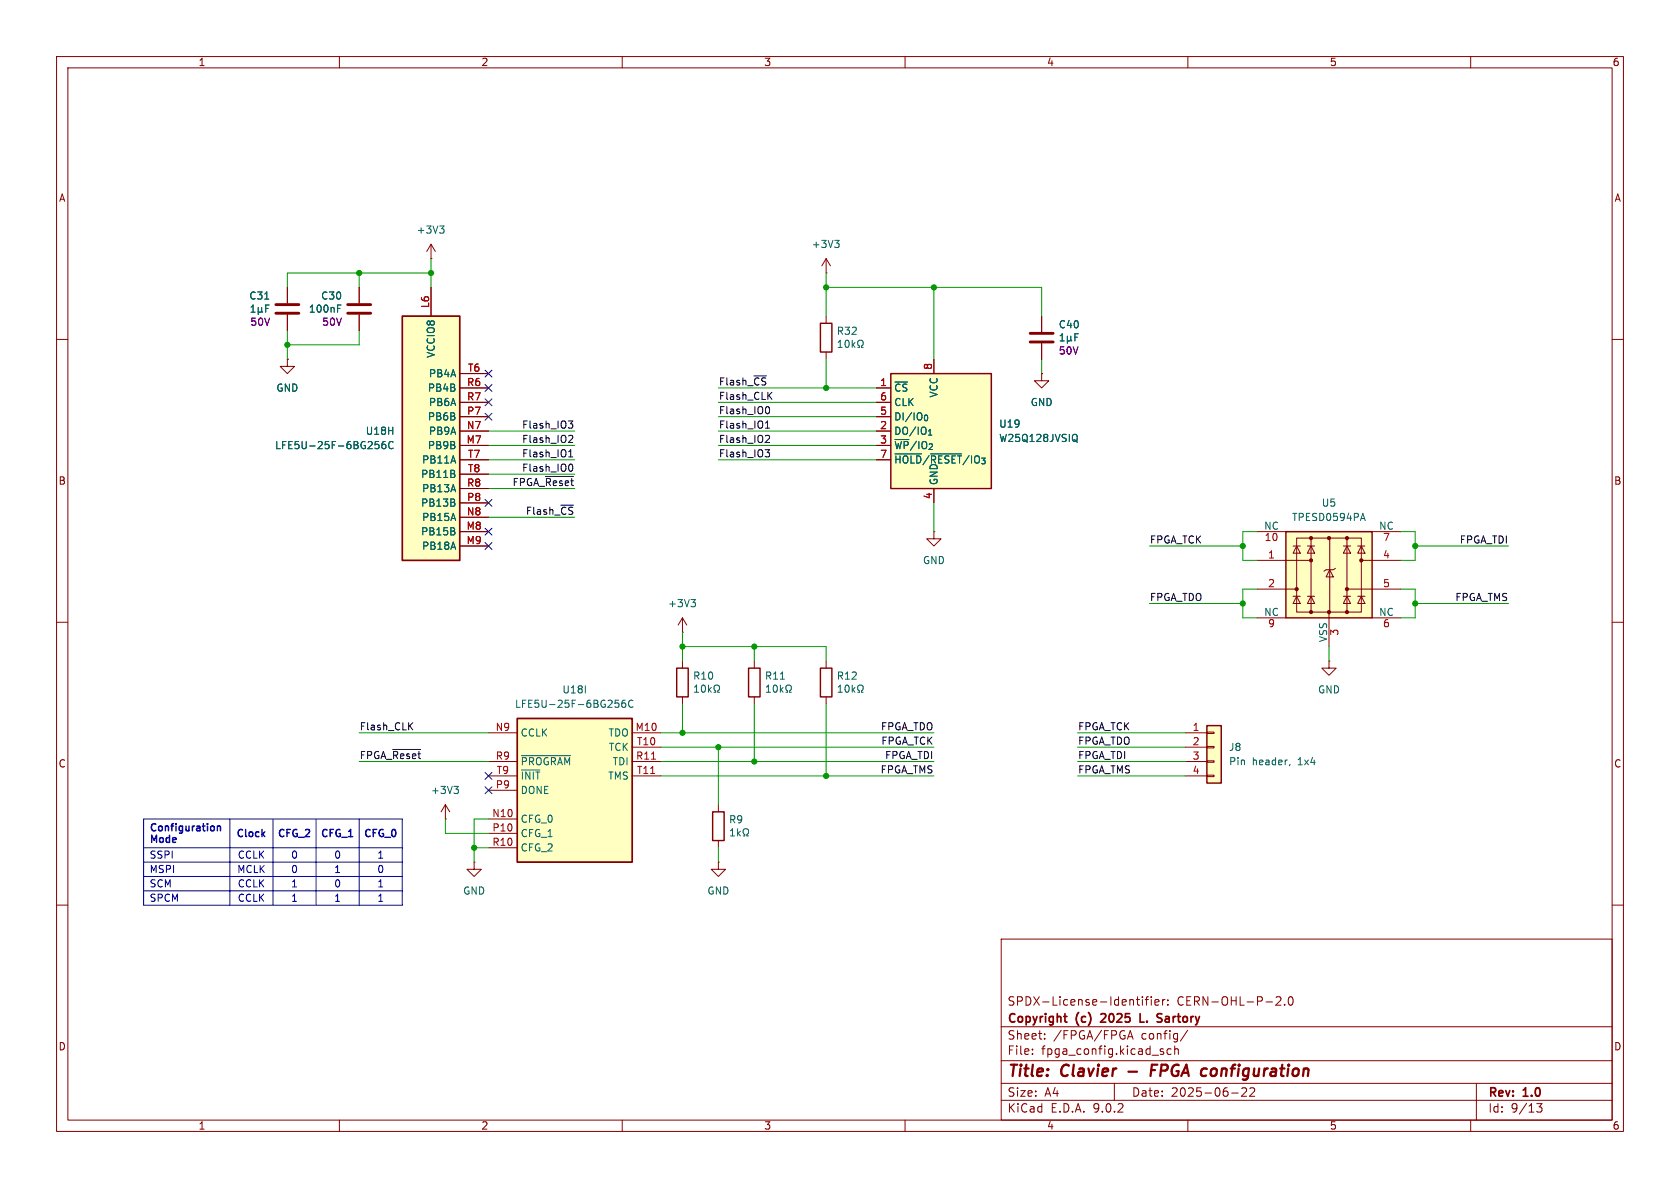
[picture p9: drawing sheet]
<svg xmlns="http://www.w3.org/2000/svg" width="297mm" height="210mm" viewBox="0 0 297 210" stroke-linecap="round" stroke-linejoin="round" font-family="sans-serif">
<g fill="none" stroke="#840000" stroke-width=".18">
<path d="M10 10h277v190h-277zM12 12h273v186h-273zM60 10v2M110 10v2M160 10v2M210 10v2M260 10v2M50.8 50.8v2.8M50.8 55.6v2.8M10 60h2M285 60h2M10 110h2"/>
<path d="M285 110h2M78.7 144.8h.1M78.7 142.2l-.7 1.3M78.7 142.2l.8 1.3M78.7 142.2v2.6M83.8 152.4v1.3h1.3l-1.3 1.2-1.3-1.2h1.3M83.8 152.4h.1M10 160h2M177 166h108v32h-108zM200.9 176.7h.6M201.3 177.7h.2M202 176.2v.1"/>
<path d="M202 176.7v1M202.5 176.7h.5M203 176.2l-.3 .2v1.3M203.5 176.2v.1M203.5 176.7v1M204.2 177.2l.7-.1-.1-.3-.4-.1-.2 .2v.7h.6M205.5 176.7v1M206 176.7l-.3 .1-.2 .2M206.5 177.6v.1M206.5 176.8v.1M225.6 176.3l.6-.1 .2 .1 .1 .3-1 1.1h1M227.1 177.6v.1"/>
<path d="M227.9 176.3l.2-.1a.81 .81 0 0 1 .6 .6 .81 .81 0 0 1-.3 .8l-.2 .1a.81 .81 0 0 1-.3-1.4zM285 160h2M60 198v2M110 198v2M160 198v2M177 194.5h108M177 191.5h108M177 187.5h108M177 181.5h108M182.5 186.3v.1M182.5 185.5v.1M184.7 183.6v.1"/>
<path d="M184.7 182.8v.1M197 191.5v3M199.3 183.7l.5-1.5 .5 1.5M199.5 183.3h.7M205.3 185.9l.4 .1v.2l-.2 .2h-.3M205.3 185.4l.4 .1M207 185.5l-.4-.1-.3 .3v.4l.2 .2h.5M207.7 185.5l.2-.1 .3 .1 .1 .9M207.7 184.9v1.5M210 182.1l-1.3 2M210 198v2M217.7 193.2h1.2"/>
<path d="M220.3 192.4v.5l-.8 .9h.9M221.7 192.4v.5l-.8 .9h.9M260 198v2M261 191.5v6.5M271.7 195.1h.9l-.5 .6 .4 .1v.7l-.2 .1-.6-.1"/>
</g>
<path d="M199.5 189.4h1.5M203.5 189.2h.7M204.6 188.2h-1l-.2 2M214.1 189.3v.7" fill="none" stroke="#840000" stroke-width=".4"/>
<path d="M188.1 179.7h.5M194.7 179.3h-.1M195.4 179.8l-.8 .9h.9M201.6 179.2v1.5h.7M205.1 180l.3 .3-.1 .2-.2 .2M205.2 179.2l.2 .1M188.5 180.7h.1" fill="none" stroke="#840000" stroke-width=".3"/>
<path d="M48.8 53.8h4M48.8 55.4h4" fill="none" stroke="#840000" stroke-width=".51"/>
<path d="M44.4 55.2h.7M44.4 54.3l.3-.4v1.3M45.7 55l.1 .2h.3l.2-.2M45.7 54.3v1.3M46.3 55l.1 .2M46.3 54.3v.7M46.8 52.9h.7M47 54.5h.4M47.6 53.9h-.6v1.3M80.3 139h.7l-.4 .5M80.8 139.5l.2 .2v.3l-.2 .3" fill="none" stroke="#006464" stroke-width=".18"/>
<path d="M91.4 127h20.4v25.4h-20.4z" fill="#ffffc2"/>
<path d="M91.4 127h20.4v25.4h-20.4z" fill="none" stroke="#840000" stroke-width=".3"/>
<path d="M86.4 129.5h5M86.4 134.6h5M86.4 137.2h5M86.4 139.7h5M111.8 129.5h5M111.8 134.6h5M111.8 137.2h5M111.8 132.1h5M86.4 144.8h5M86.4 147.3h5M86.4 149.9h5" fill="none" stroke="#840000" stroke-width=".18"/>
<path d="M92.2 133.6h8.7M92.2 136.1h3.2M108.8 123.8h.6M108.9 124.3h.3l.2 .2-.1 .5h-.4M110.5 123.8h-.3a.86 .86 0 0 0 0 1.2l.4-.1v-.4l-.2-.2h-.2l-.3 .2M111.9 123.9a.6 .6 0 0 0-.8 .4 .6 .6 0 0 0 .6 .7l.2-.1" fill="none" stroke="#006464" stroke-width=".18"/>
<path d="M115.2 134.2h.7" fill="none" stroke="#a90000" stroke-width=".18"/>
<path d="M227.3 94h15.3v15.2h-15.3z" fill="#ffffc2"/>
<g fill="none" stroke="#840000" stroke-width=".18">
<path d="M146 55.9v1.3M146 62.2v1.3M222.2 99.1h9.6M222.2 94h5.1M228.6 96.5h1.3M229.2 95.1h11.5v13.1h-11.5zM229.2 96.5l.7 1.3h-1.3zM231.1 96.5h1.3M231.8 96.5l.6 1.3h-1.3zM231.8 95.1v13.1M235.1 95.1v13.1M237.5 96.5h1.3"/>
<path d="M238.1 96.5l.7 1.3h-1.3zM238.1 95.1v13.1M240 96.5h1.3M240.7 96.5l.6 1.3h-1.3zM240.7 99.1h6.9M242.6 94h5M120.6 111.8h.1M120.6 109.2l-.7 1.3M120.6 109.2l.8 1.3M120.6 109.2v2.6M120.6 116.8v1.3M133.3 116.8v1.3"/>
<path d="M146 116.8v1.3M222.2 104.1h7M222.2 109.2h5.1M228.6 105.4h1.3M229.2 105.4l.7 1.3h-1.3zM231.1 105.4h1.3M231.8 105.4l.6 1.3h-1.3zM234.9 116.8v1.3h1.3l-1.3 1.3-1.2-1.3h1.2M234.9 116.8h.1M234.9 108.2v6.1M235.1 100.7l.6 1.3h-1.3zM236.1 100.5l-.4 .2h-1.3l-.3 .3"/>
<path d="M237.5 105.4h1.3M238.1 105.4l.7 1.3h-1.3zM238.1 104.1h9.5M240 105.4h1.3M240.7 105.4l.6 1.3h-1.3zM242.6 109.2h5M120.6 123.2v1.3M133.3 123.2v1.3M146 123.2v1.3"/>
</g>
<path d="M145 57.2h2.1v5h-2.1zM227.3 94h15.3v15.2h-15.3zM119.6 118.1h2.1v5.1h-2.1zM132.3 118.1h2.1v5.1h-2.1zM145 118.1h2.1v5.1h-2.1z" fill="none" stroke="#840000" stroke-width=".25"/>
<g fill="#840000" stroke="#840000" stroke-width=".18">
<circle cx="229.2" cy="104.1" r=".28"/>
<circle cx="231.8" cy="95.1" r=".28"/>
<circle cx="231.8" cy="99.1" r=".28"/>
<circle cx="231.8" cy="108.2" r=".28"/>
<circle cx="234.9" cy="95.1" r=".28"/>
<circle cx="234.9" cy="108.2" r=".28"/>
<circle cx="238.1" cy="95.1" r=".28"/>
<circle cx="238.1" cy="104.1" r=".28"/>
<circle cx="238.1" cy="108.2" r=".28"/>
<circle cx="240.7" cy="99.1" r=".28"/>
</g>
<g fill="none" stroke="#006464" stroke-width=".18">
<path d="M148.2 60.5l.3-.4v1.3M148.2 61.4h.7M149.6 60.2l.1-.1a.68 .68 0 0 1 .4 .7 .68 .68 0 0 1-.4 .6 .84 .84 0 0 1-.1-1.2zM150.7 60.1v1.3M150.8 60.9l.3 .5M151.1 60.6l-.4 .4M151.6 61.4h.3v-.2a.54 .54 0 0 1-.2-.8 .54 .54 0 0 1 .7-.2 .58 .58 0 0 1-.1 1v.2h.3M240.6 91.7h.6M240.9 90.7l.5 1.3M122.2 106h.7l-.4 .5M122.7 106.5l.2 .2v.3l-.2 .3M122.8 122.4h.7"/>
<path d="M122.8 121.5l.3-.4v1.3M124.2 121.2l.1-.1a.68 .68 0 0 1 .4 .6 .68 .68 0 0 1-.4 .7 .84 .84 0 0 1-.1-1.2zM125.3 121.1v1.3M125.4 121.9l.3 .5M125.7 121.5l-.4 .5M126.2 122.4h.3v-.3a.54 .54 0 0 1-.2-.7 .54 .54 0 0 1 .7-.2 .58 .58 0 0 1-.1 .9v.3h.3M135.5 122.4h.7M135.5 121.5l.3-.4v1.3M136.9 121.2l.1-.1a.68 .68 0 0 1 .4 .6 .68 .68 0 0 1-.4 .7 .84 .84 0 0 1-.1-1.2zM138 121.1v1.3M138 120.1h.7M138.1 121.9l.3 .5"/>
<path d="M138.4 121.5l-.4 .5M138.9 122.4h.3v-.3a.54 .54 0 0 1-.2-.7 .54 .54 0 0 1 .7-.2 .58 .58 0 0 1-.1 .9v.3h.3M148.2 122.4h.7M148.2 121.5l.3-.4v1.3M149.6 121.2l.1-.1a.68 .68 0 0 1 .4 .6 .68 .68 0 0 1-.4 .7 .84 .84 0 0 1-.1-1.2zM150.7 121.1v1.3M150.8 121.9l.3 .5M151.1 121.5l-.4 .5M151.6 122.4h.3v-.3a.54 .54 0 0 1-.2-.7 .54 .54 0 0 1 .7-.2 .58 .58 0 0 1-.1 .9v.3h.3"/>
</g>
<path d="M213.4 128.3h2.5v10.1h-2.5z" fill="#ffffc2"/>
<path d="M213.4 128.3h2.5v10.1h-2.5z" fill="none" stroke="#840000" stroke-width=".25"/>
<g fill="none" stroke="#840000" stroke-width=".18">
<path d="M184.1 55.9v2.8M184.1 66v1.3h1.3l-1.3 1.3-1.2-1.3h1.2M184.1 66h.1M184.1 60.7v2.8M165.1 94v1.3h1.3l-1.3 1.2-1.3-1.2h1.3M165.1 94h.1M209.5 129.5h3.9M209.5 132.1h3.9M209.5 134.6h3.9M209.5 137.2h3.9M213.4 129.4h1.2v.3h-1.2zM213.4 132h1.2v.2h-1.2z"/>
<path d="M213.4 134.5h1.2v.2h-1.2zM213.4 137h1.2v.3h-1.2z"/>
</g>
<path d="M187.4 59.4l.4-.4v1.3M188.7 59.4v1.3M189.3 59.4v.7M190 59.6h.4M190.6 59h-.6v1.3M187.4 60.3h.7M188.7 60.1l.2 .2h.2l.2-.2M189.3 60.1l.2 .2M228 135.1l-.1 .3" fill="none" stroke="#006464" stroke-width=".18"/>
<path d="M182.1 58.9h4.1M182.1 60.5h4.1" fill="none" stroke="#840000" stroke-width=".51"/>
<path d="M157.5 66h17.8v20.4h-17.8z" fill="#ffffc2"/>
<path d="M157.5 66h17.8v20.4h-17.8z" fill="none" stroke="#840000" stroke-width=".25"/>
<path d="M76.2 45.7h.1M76.2 43.2l.8 1.3M76.2 43.2l-.8 1.3M76.2 43.2v2.5M154.9 68.6h2.6M154.9 71.1h2.6M154.9 73.7h2.6M154.9 76.2h2.6M154.9 78.7h2.6M165.1 63.5v2.5M154.9 81.3h2.6M165.1 86.4v2.5" fill="none" stroke="#840000" stroke-width=".18"/>
<path d="M77.7 39.9h.8l-.4 .5M78.3 40.4l.2 .3v.3l-.2 .2M190.1 77.8l.4 .4M190.1 76.8h.1a.81 .81 0 0 1-.1 1.2M158.2 80.2h4.7M164.5 80.2h5.5" fill="none" stroke="#006464" stroke-width=".18"/>
<path d="M71.1 55.9h10.2v43.2h-10.2z" fill="#ffffc2"/>
<path d="M71.1 55.9h10.2v43.2h-10.2z" fill="none" stroke="#840000" stroke-width=".3"/>
<g fill="none" stroke="#840000" stroke-width=".18">
<path d="M50.8 50.8v2.8M50.8 55.6v2.8M63.5 50.8v2.8M63.5 55.6v2.8M76.2 50.8v5.1M146 48.3h.1M146 45.7l-.7 1.3M146 45.7l.8 1.3M146 45.7v2.6M184.1 55.9v2.8M50.8 63.5v1.3h-1.3l1.3 1.2 1.3-1.2h-1.3M50.8 63.5h.1"/>
<path d="M81.3 66h5.1M81.3 68.6h5.1M81.3 71.1h5.1M81.3 73.7h5.1M81.3 76.2h5.1M81.3 78.7h5.1M154.9 68.6h2.6M154.9 71.1h2.6M154.9 73.7h2.6M154.9 76.2h2.6M154.9 78.7h2.6M165.1 63.5v2.5"/>
<path d="M184.1 66h.1M184.1 60.7v2.8M81.3 81.3h5.1M81.3 83.8h5.1M81.3 86.4h5.1M81.3 88.9h5.1M81.3 91.4h5.1M81.3 94h5.1M81.3 96.5h5.1M154.9 81.3h2.6M165.1 86.4v2.5M127 152.4v1.3h1.3l-1.3 1.2-1.3-1.2h1.3"/>
<path d="M127 152.4h.1M127 142.2v1.3M127 148.6v1.3"/>
</g>
<g fill="none" stroke="#006464" stroke-width=".18">
<path d="M44.4 55.2h.7M44.4 54.3l.3-.4v1.3M45.7 55l.1 .2h.3l.2-.2M45.7 54.3v1.3M46.3 55l.1 .2M46.3 54.3v.7M46.8 52.9h.7M47 54.5h.4M47.6 53.9h-.6v1.3M59.7 54.5h.4M59.7 53.9h.6M147.6 42.5h.7l-.4 .5"/>
<path d="M148.1 43l.2 .2v.3l-.2 .3M187.4 59.4l.4-.4v1.3M188.7 59.4v1.3M189.3 59.4v.7M190 59.6h.4M190.6 59h-.6v1.3M66.4 78h.6M66.5 78.5h.3l.2 .3-.1 .5h-.4M68.1 78l-.4 .1a.86 .86 0 0 0 0 1.2l.5-.1v-.4l-.2-.3h-.3l-.2 .3M69.5 78.2a.6 .6 0 0 0-.8 .4 .6 .6 0 0 0 .6 .7l.2-.1M187.4 60.3h.7M188.7 60.1l.2 .2h.2l.2-.2"/>
<path d="M189.3 60.1l.2 .2M190.1 77.8l.4 .4M190.1 76.8h.1a.81 .81 0 0 1-.1 1.2M80.4 83.9v.4M80.4 88.9v.5M80.4 94v.4M158.2 80.2h4.7M164.5 80.2h5.5M129.1 147.8h.8M129.1 146.9l.4-.4v1.3M130.4 146.5v1.3M130.5 147.3l.4 .5"/>
<path d="M130.9 146.9l-.5 .5M131.4 147.8h.3v-.3a.54 .54 0 0 1-.3-.7 .54 .54 0 0 1 .8-.2 .58 .58 0 0 1-.2 .9v.3h.3"/>
</g>
<path d="M61.5 53.8h4M61.5 55.4h4" fill="none" stroke="#840000" stroke-width=".51"/>
<path d="M126 143.5h2v5.1h-2z" fill="none" stroke="#840000" stroke-width=".25"/>
<g fill="none" stroke="#0f0f0f" stroke-width=".18">
<path d="M100.5 74.4h.8l-.5 .5 .4 .1 .1 .4-.3 .3h-.3M100.5 79.9l.4-.4v1.3M100.7 77h.4l.2 .3-.8 .9h.8M135.3 79.5h.8l-.5 .5 .4 .1 .1 .4-.3 .3h-.4M135.3 75.7h.8M135.3 74.8l.4-.4v1.3M135.5 77h.4l.2 .3-.8 .9h.8M135.6 71.9a.68 .68 0 0 1 .5 .6 .68 .68 0 0 1-.5 .6M135.9 69.9l.6 .7M136.5 69.3l-.8 .8M96.4 84.2h5M100.5 80.8h.8"/>
<path d="M100.8 82a.68 .68 0 0 1 .5 .7 .68 .68 0 0 1-.5 .6M69.4 132.5h5M72.4 128.3l.6 .7M73 127.8l-.8 .7"/>
</g>
<path d="M38.4 146.1l.2-.1 .3 .1 .1 .8" fill="none" stroke="#0000c2" stroke-width=".25"/>
<path d="M25.4 149.9h45.7M25.4 152.4h45.7M25.4 154.9h45.7M25.4 157.5h45.7M25.4 144.8h45.7v15.2h-45.7zM40.6 144.8v15.2M48.3 144.8v15.2M55.9 144.8v15.2M63.5 144.8v15.2" fill="none" stroke="#0000c2" stroke-width=".18"/>
<g fill="none" stroke="#009600" stroke-width=".18">
<path d="M50.8 58.4v5.1M63.5 58.4v2.6h-12.7M63.5 48.3v2.5M76.2 48.3h-25.4v2.5M76.2 45.7v5.1M146 48.3v7.6M146 50.8h38.1v5.1M165.1 50.8v12.7M86.4 78.7h15.2M86.4 76.2h15.2M127 78.7h27.9M127 76.2h27.9"/>
<path d="M127 73.7h27.9M127 71.1h27.9M127 68.6h27.9M146 63.5v5.1M184.1 63.5v2.5M86.4 81.3h15.2M86.4 86.4h15.2M86.4 83.8h15.2M86.4 91.4h15.2M127 81.3h27.9M165.1 88.9v5.1M203.2 96.5h16.5"/>
<path d="M222.2 94h-2.5v5.1h2.5M247.6 94h2.6v5.1h-2.6M250.2 96.5h16.5M120.6 114.3h25.4v2.5M120.6 111.8v5M133.3 114.3v2.5M203.2 106.7h16.5M222.2 104.1h-2.5v5.1h2.5M234.9 114.3v2.5M247.6 104.1h2.6v5.1h-2.6M250.2 106.7h16.5M63.5 134.6h22.9"/>
<path d="M63.5 129.5h22.9M116.8 137.2h48.3M116.8 134.6h48.3M116.8 132.1h48.3M116.8 129.5h48.3M120.6 124.5v5M127 132.1v10.1M133.3 124.5v10.1M146 124.5v12.7M190.5 137.2h19M190.5 134.6h19M190.5 132.1h19"/>
<path d="M190.5 129.5h19M78.7 144.8v2.5h7.7M83.8 149.9h2.6M86.4 144.8h-2.6v7.6M127 149.9v2.5"/>
</g>
<g fill="none" stroke="#000084" stroke-width=".18">
<path d="M85.8 65.4l1.2 1.2M85.8 70.5l1.2 1.2M85.8 73.1l1.2 1.2M85.8 68l1.2 1.2M87 65.4l-1.2 1.2M87 70.5l-1.2 1.2M87 73.1l-1.2 1.2M87 68l-1.2 1.2M85.8 93.4l1.2 1.2M85.8 88.3l1.2 1.2M85.8 95.9l1.2 1.2M87 93.4l-1.2 1.2"/>
<path d="M87 88.3l-1.2 1.2M87 95.9l-1.2 1.2M85.8 136.6l1.2 1.2M85.8 139.1l1.2 1.2M87 136.6l-1.2 1.2M87 139.1l-1.2 1.2"/>
</g>
<g fill="#009600" stroke="#009600" stroke-width=".18">
<circle cx="120.6" cy="129.5" r=".46"/>
<circle cx="127" cy="132.1" r=".46"/>
<circle cx="120.6" cy="114.3" r=".46"/>
<circle cx="133.3" cy="114.3" r=".46"/>
<circle cx="83.8" cy="149.9" r=".46"/>
<circle cx="146" cy="137.2" r=".46"/>
<circle cx="133.3" cy="134.6" r=".46"/>
<circle cx="165.1" cy="50.8" r=".46"/>
<circle cx="146" cy="50.8" r=".46"/>
<circle cx="146" cy="68.6" r=".46"/>
<circle cx="63.5" cy="48.3" r=".46"/>
<circle cx="76.2" cy="48.3" r=".46"/>
<circle cx="50.8" cy="61" r=".46"/>
<circle cx="250.2" cy="106.7" r=".46"/>
<circle cx="219.7" cy="106.7" r=".46"/>
<circle cx="219.7" cy="96.5" r=".46"/>
<circle cx="250.2" cy="96.5" r=".46"/>
</g>
<g font-size="2.8" fill="#840000">
<text x="178" y="190.9">Title:</text>
<text x="187.7" y="190.9">Clavier</text>
<text x="205.1" y="190.9">FPGA</text>
<text x="214.8" y="190.9">configuration</text>
</g>
<g font-size="2.1" fill="#840000">
<text x="178" y="178">SPDX-License-Identifier:</text>
<text x="208" y="178">CERN-OHL-P-2.0</text>
<text x="178" y="184">Sheet:</text>
<text x="178" y="181.2">Copyright</text>
<text x="186.2" y="184">/FPGA/FPGA</text>
<text x="190.3" y="181.2">(c)</text>
<text x="195.3" y="181.2">2025</text>
<text x="201.8" y="184">config/</text>
<text x="202.8" y="181.2">L.</text>
<text x="206.5" y="181.2">Sartory</text>
<text x="178" y="186.7">File:</text>
<text x="184.1" y="186.7">fpga_config.kicad_sch</text>
<text x="178" y="196.9">KiCad</text>
<text x="178" y="194.1">Size:</text>
<text x="184.7" y="194.1">A4</text>
<text x="185.7" y="196.9">E.D.A.</text>
<text x="193.3" y="196.9">9.0.2</text>
<text x="200" y="194.1">Date:</text>
<text x="207" y="194.1">2025-06-22</text>
<text x="263" y="194.3">Rev:</text>
<text x="263" y="196.9">Id:</text>
<text x="267.1" y="196.9">9/13</text>
<text x="269.4" y="194.3">1.0</text>
</g>
<g font-size="1.8" fill="#840000">
<text x="35" y="11.9">1</text>
<text x="85" y="11.9">2</text>
<text x="135" y="11.9">3</text>
<text x="185" y="11.9">4</text>
<text x="235" y="11.9">5</text>
<text x="285" y="11.9">6</text>
<text x="10.3" y="35.9">A</text>
<text x="285.3" y="35.9">A</text>
<text x="10.3" y="85.9">B</text>
<text x="285.3" y="85.9">B</text>
<text x="10.3" y="135.9">C</text>
<text x="285.3" y="135.9">C</text>
<text x="10.3" y="185.9">D</text>
<text x="285.3" y="185.9">D</text>
<text x="35" y="199.9">1</text>
<text x="85" y="199.9">2</text>
<text x="135" y="199.9">3</text>
<text x="185" y="199.9">4</text>
<text x="235" y="199.9">5</text>
<text x="285" y="199.9">6</text>
</g>
<g font-size="1.8" fill="#006464">
<text x="73.6" y="41.5">+3V3</text>
<text x="143.4" y="44">+3V3</text>
<text x="44" y="53.2">C31</text>
<text x="56.7" y="53.2">C30</text>
<text x="54.5" y="55.5">100nF</text>
<text x="147.8" y="59.4">R32</text>
<text x="187.1" y="58.2">C40</text>
<text x="77.1" y="63.4" transform="rotate(-90 77.1 63.4)">VCCIO8</text>
<text x="48.8" y="69.4">GND</text>
<text x="75.5" y="69.4">PB4B</text>
<text x="75.7" y="66.9">PB4A</text>
<text x="75.7" y="72">PB6A</text>
<text x="158" y="69.4">~{CS}</text>
<text x="158" y="72">CLK</text>
<text x="166" y="70.4" transform="rotate(-90 166 70.4)">VCC</text>
<text x="182.1" y="72">GND</text>
<text x="64.6" y="77.1">U18H</text>
<text x="75.5" y="74.5">PB6B</text>
<text x="75.7" y="77.1">PB9A</text>
<text x="158" y="74.5">DI/IO_{0}</text>
<text x="158" y="77.1">DO/IO_{1}</text>
<text x="176.5" y="75.8">U19</text>
<text x="48.5" y="79.6">LFE5U-25F-6BG256C</text>
<text x="74.5" y="82.1">PB11A</text>
<text x="75.5" y="79.6">PB9B</text>
<text x="158" y="79.6">~{WP}/IO_{2}</text>
<text x="158" y="82.1">~{HOLD}/~{RESET}/IO_{3}</text>
<text x="176.5" y="78.3">W25Q128JVSIQ</text>
<text x="74.3" y="84.7">PB11B</text>
<text x="74.3" y="89.8">PB13B</text>
<text x="74.5" y="87.2">PB13A</text>
<text x="166" y="85.9" transform="rotate(-90 166 85.9)">GND</text>
<text x="233.6" y="89.8">U5</text>
<text x="74.3" y="94.8">PB15B</text>
<text x="74.5" y="92.3">PB15A</text>
<text x="223.4" y="93.7">NC</text>
<text x="228.3" y="92.3">TPESD0594PA</text>
<text x="243.7" y="93.7">NC</text>
<text x="74.5" y="97.4">PB18A</text>
<text x="163.1" y="99.9">GND</text>
<text x="118" y="107.5">+3V3</text>
<text x="223.4" y="109">NC</text>
<text x="234.7" y="113.6" transform="rotate(-90 234.7 113.6)">VSS</text>
<text x="243.7" y="109">NC</text>
<text x="90.9" y="125.3">LFE5U-25F-6BG256C</text>
<text x="99.3" y="122.8">U18I</text>
<text x="122.4" y="120.3">R10</text>
<text x="135.1" y="120.3">R11</text>
<text x="147.8" y="120.3">R12</text>
<text x="232.9" y="122.8">GND</text>
<text x="91.9" y="130.4">CCLK</text>
<text x="107.5" y="130.4">TDO</text>
<text x="91.9" y="135.5">~{PROGRAM}</text>
<text x="107.5" y="132.9">TCK</text>
<text x="108.2" y="135.5">TDI</text>
<text x="217.2" y="132.9">J8</text>
<text x="217.2" y="135.5">Pin</text>
<text x="221.4" y="135.5">header,</text>
<text x="229.6" y="135.5">1x4</text>
<text x="76.1" y="140.6">+3V3</text>
<text x="91.9" y="138">~{INIT}</text>
<text x="91.9" y="140.6">DONE</text>
<text x="107.4" y="138">TMS</text>
<text x="91.9" y="145.6">CFG_0</text>
<text x="91.9" y="148.2">CFG_1</text>
<text x="128.8" y="145.7">R9</text>
<text x="91.9" y="150.7">CFG_2</text>
<text x="81.8" y="158.3">GND</text>
<text x="125" y="158.3">GND</text>
</g>
<g font-size="1.8" fill="#840084">
<text x="44.2" y="57.8">50V</text>
<text x="56.9" y="57.8">50V</text>
<text x="187.1" y="62.9">50V</text>
</g>
<g font-size="1.8" fill="#a90000">
<text x="75.9" y="54.6" transform="rotate(-90 75.9 54.6)">L6</text>
<text x="82.6" y="65.8">T6</text>
<text x="164.8" y="65.5" transform="rotate(-90 164.8 65.5)">8</text>
<text x="82.5" y="68.3">R6</text>
<text x="82.5" y="70.9">R7</text>
<text x="155.5" y="68.3">1</text>
<text x="155.5" y="70.9">6</text>
<text x="82.4" y="75.9">N7</text>
<text x="82.5" y="73.4">P7</text>
<text x="155.5" y="73.4">5</text>
<text x="155.5" y="75.9">2</text>
<text x="82.4" y="78.5">M7</text>
<text x="82.6" y="81">T7</text>
<text x="82.6" y="83.6">T8</text>
<text x="155.5" y="78.5">3</text>
<text x="155.5" y="81">7</text>
<text x="82.5" y="86.1">R8</text>
<text x="82.5" y="88.6">P8</text>
<text x="164.8" y="88.3" transform="rotate(-90 164.8 88.3)">4</text>
<text x="82.4" y="93.7">M8</text>
<text x="82.4" y="91.2">N8</text>
<text x="223.5" y="96">10</text>
<text x="244.4" y="96">7</text>
<text x="82.4" y="96.3">M9</text>
<text x="224.1" y="98.8">1</text>
<text x="244.4" y="98.8">4</text>
<text x="224.1" y="103.9">2</text>
<text x="244.4" y="103.9">5</text>
<text x="224.1" y="111.2">9</text>
<text x="236.9" y="112.5" transform="rotate(-90 236.9 112.5)">3</text>
<text x="244.4" y="111.2">6</text>
<text x="87.5" y="129.3">N9</text>
<text x="112.3" y="129.3">M10</text>
<text x="112.5" y="131.8">T10</text>
<text x="210.7" y="129.3">1</text>
<text x="210.7" y="131.8">2</text>
<text x="87.6" y="134.4">R9</text>
<text x="87.7" y="136.9">T9</text>
<text x="112.4" y="134.4">R11</text>
<text x="112.5" y="136.9">T11</text>
<text x="210.7" y="134.4">3</text>
<text x="210.7" y="136.9">4</text>
<text x="87.6" y="139.4">P9</text>
<text x="86.9" y="144.5">N10</text>
<text x="87" y="147.1">P10</text>
<text x="87" y="149.6">R10</text>
</g>
<g font-size="1.8" fill="#0f0f0f">
<text x="127" y="70.8">Flash_CLK</text>
<text x="127" y="68.2">Flash_~{CS}</text>
<text x="92.2" y="75.9">Flash_IO3</text>
<text x="127" y="75.9">Flash_IO1</text>
<text x="127" y="73.3">Flash_IO0</text>
<text x="92.2" y="83.5">Flash_IO0</text>
<text x="92.2" y="80.9">Flash_IO1</text>
<text x="92.2" y="78.4">Flash_IO2</text>
<text x="127" y="80.9">Flash_IO3</text>
<text x="127" y="78.4">Flash_IO2</text>
<text x="90.5" y="86">FPGA_~{Reset}</text>
<text x="92.9" y="91.1">Flash_~{CS}</text>
<text x="203.2" y="96.2">FPGA_TCK</text>
<text x="258" y="96.2">FPGA_TDI</text>
<text x="203.2" y="106.3">FPGA_TDO</text>
<text x="257.2" y="106.3">FPGA_TMS</text>
<text x="63.5" y="129.2">Flash_CLK</text>
<text x="155.6" y="129.2">FPGA_TDO</text>
<text x="155.7" y="131.7">FPGA_TCK</text>
<text x="190.5" y="129.2">FPGA_TCK</text>
<text x="190.5" y="131.7">FPGA_TDO</text>
<text x="63.5" y="134.3">FPGA_~{Reset}</text>
<text x="155.6" y="136.8">FPGA_TMS</text>
<text x="156.4" y="134.3">FPGA_TDI</text>
<text x="190.5" y="134.3">FPGA_TDI</text>
<text x="190.5" y="136.8">FPGA_TMS</text>
</g>
<g font-size="1.8" fill="#0000c2">
<text x="26.4" y="147.3">Configuration</text>
<text x="26.4" y="149.4">Mode</text>
<text x="41.6" y="148.3">Clock</text>
<text x="48.9" y="148.3">CFG_2</text>
<text x="56.5" y="148.3">CFG_1</text>
<text x="64.2" y="148.3">CFG_0</text>
<text x="26.4" y="152">SSPI</text>
<text x="26.4" y="154.5">MSPI</text>
<text x="41.8" y="154.5">MCLK</text>
<text x="41.9" y="152">CCLK</text>
<text x="51.4" y="152">0</text>
<text x="51.4" y="154.5">0</text>
<text x="59" y="152">0</text>
<text x="59" y="154.5">1</text>
<text x="66.6" y="152">1</text>
<text x="66.6" y="154.5">0</text>
<text x="26.4" y="157.1">SCM</text>
<text x="26.4" y="159.6">SPCM</text>
<text x="41.9" y="157.1">CCLK</text>
<text x="41.9" y="159.6">CCLK</text>
<text x="51.4" y="157.1">1</text>
<text x="51.4" y="159.6">1</text>
<text x="59" y="157.1">0</text>
<text x="59" y="159.6">1</text>
<text x="66.6" y="157.1">1</text>
<text x="66.6" y="159.6">1</text>
</g>
</svg>
